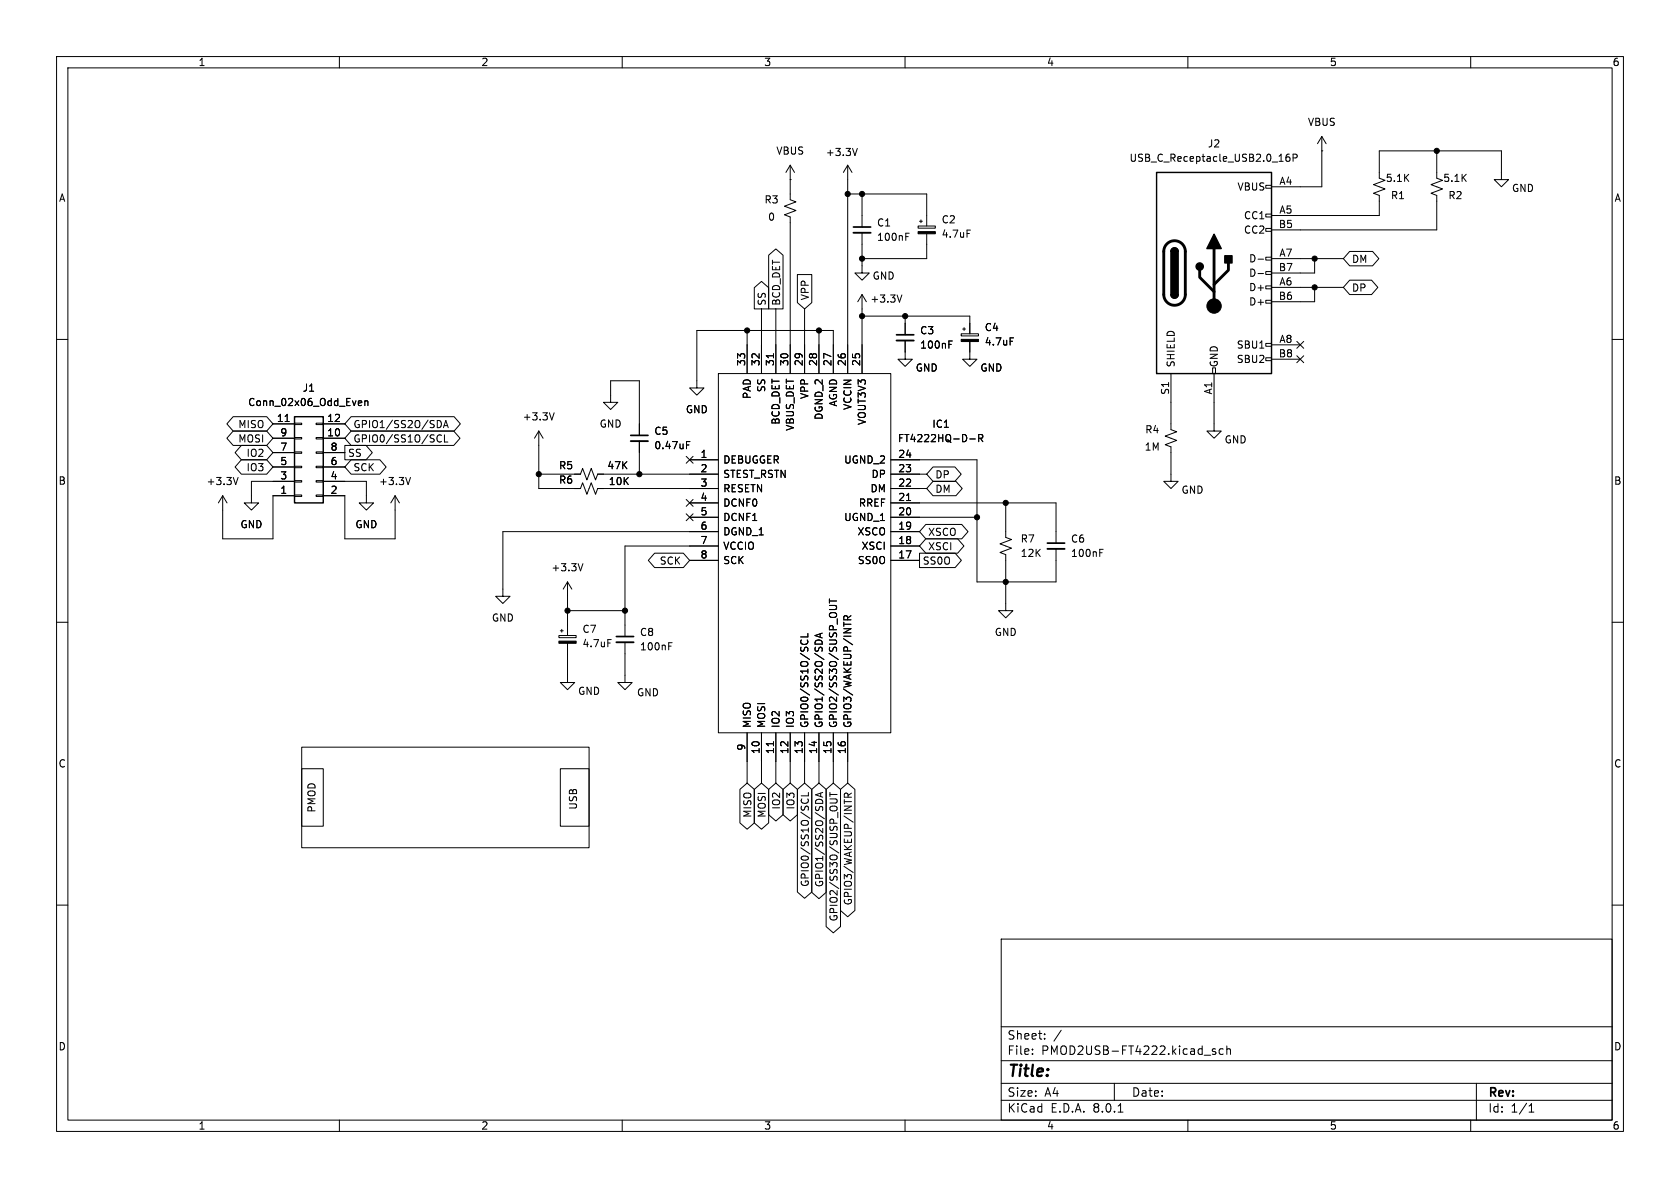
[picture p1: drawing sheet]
<svg xmlns="http://www.w3.org/2000/svg" width="297mm" height="210mm" viewBox="0 0 297 210" stroke-linecap="round" stroke-linejoin="round" font-family="sans-serif">
<g fill="none" stroke="#000" stroke-width=".18">
<path d="M10 10h277v190h-277zM12 12h273v186h-273zM60 10v2M110 10v2M160 10v2M210 10v2M260 10v2M139.7 31.8h.1M139.7 29.2v6.1l1 .4-2 .7 2 .8-2 .8 1 .4v27.6M139.7 29.2l-.8 1.3M139.7 29.2l.8 1.3M149.9 29.2l.7 1.3"/>
<path d="M149.9 29.2v36.8M149.9 29.2l-.8 1.3M149.9 34.3h13.9v5.7M151.6 26.2l-.5 1.3M152.4 34.3v5.8M162.3 40h3.1v.3h-3.1zM162.6 39.1h.5M162.8 38.9v.5M223.8 37.8h1v.6h-1zM223.8 32.8h1v.5h-1zM227.9 27.2l-.3 .1a.86 .86 0 0 0 0 1.2l.4-.1 .1-.4-.3-.3-.3 .1-.2 .2M228.6 27.9h.6l.1-.2v-.3l-.7-.2v1.3"/>
<path d="M233.7 26.7h.1M233.7 24.1v8.9h-8.9M233.7 24.1l-.8 1.3M233.7 24.1l.7 1.3M254 26.7v4.8l1 .4-2 .7 2 .8-2 .8 1 .3v6.1h-29.2M265.4 31.8h-1.2l1.2 1.2 1.3-1.2h-1.3v-5.1h-21.6v4.8l1.1 .4-2.1 .7 2.1 .8-2.1 .8 1 .3v3.6h-19M10 60h2M132.1 58.4v7.6M133.3 50.9l1.3-1.2 1.3 1.2v3.7h-2.6zM134.6 54.6v11.4M135.9 45.1l1.3-1.1 1.2 1.1v9.5h-2.5zM137.2 54.6v11.4"/>
<path d="M141 48.5h2.5v5l-1.3 1.1-1.2-1.1zM142.2 54.6v11.4M144.8 58.4v7.6M152.4 41.1v7.2h1.3l-1.3 1.2-1.3-1.2h1.3M152.4 52.1l.8 1.2M152.4 52.1v13.9M152.4 52.1l-.8 1.2M152.4 55.9h19v3.1M159.4 52.1l-.4 1.3M160 55.9v3.3M160.1 41.8h.5M160.1 41.2h.6"/>
<path d="M163.8 41.3v4.4h-11.4M169.9 59h3.1v.4h-3.1zM170.2 58.2h.5M170.4 57.9v.5M171 40.7h.6M178.6 59.7h.6M222.4 45.8h1M222.4 48.4h1M223.8 53.1h1v.5h-1zM223.8 50.5h1v.6h-1zM223.8 48h1v.5h-1zM223.8 45.5h1v.5h-1z"/>
<path d="M223.8 40.4h1v.5h-1zM224.8 50.8h12.7M224.8 45.7h12.7M232.4 50.8v2.5h-7.6M232.4 45.7v2.6h-7.6M238.6 49.5h3.9l1.1 1.3-1.1 1.3h-3.9l-1.1-1.3zM238.6 44.4h4.1l1.1 1.3-1.1 1.3h-4.1l-1.1-1.3zM285 60h2M41.2 73.7h5.9l1.2 1.2-1.2 1.3h-5.9l-1.1-1.3zM41.2 76.2h5.9l1.2 1.3-1.2 1.2h-5.9l-1.1-1.2zM42.7 78.7h4.4l1.2 1.3-1.2 1.3h-4.4l-1.1-1.3zM48.3 77.5h3.8"/>
<path d="M48.3 74.9h3.8M50.4 74.5h.7M52.1 74.8h1.2v.3h-1.2zM52.1 77.3h1.2v.3h-1.2zM52.1 79.9h1.2v.2h-1.2zM55.9 74.8h1.2v.3h-1.2zM55.9 77.3h1.2v.3h-1.2zM55.9 79.9h1.2v.2h-1.2zM57.1 77.5h3.9M57.1 74.9h3.9M61 78.7h3.7l1.1 1.3-1.1 1.3h-3.7zM62.1 73.7h18.2l1.1 1.2-1.1 1.3h-18.2l-1.1-1.3z"/>
<path d="M62.1 76.2h18.1l1.1 1.3-1.1 1.2h-18.1l-1.1-1.2zM63.5 70.9h.4l.1 .3-.7 .1M63.9 71.6l-.4 .1M64.5 71l.2-.1h.3v.8M64.5 70.9v.8M77.5 76.9h.3l.2 .1M77.6 74.3a.68 .68 0 0 1 .4 .7 .68 .68 0 0 1-.4 .6M78 78l-.2 .1h-.3M78.4 75.6l.4-1.3 .4 1.3M78.5 75.2h.6M78.6 76.9v1.2h.6M95.2 76.2v10.2h7.4l.4-1.1 .8 2.1 .7-2.1 .8 2.1 .4-1h21.3"/>
<path d="M95.2 76.2l.8 1.3M95.2 76.2l-.7 1.3M98 73l-.5 1.2M107.9 71.1h-1.2l1.2 1.3 1.3-1.3h-1.3v-3.8h5.1v9.7M113 78v5.8M121.4 78.7h.4M121.4 78.1h.6M127 66h30.5v63.5h-30.5zM136.7 62.5v.8M147.3 66v-7.6h-24.1v10.2h1.3l-1.3 1.3-1.3-1.3h1.3M160 60.2v3.3h1.3l-1.3 1.3-1.3-1.3h1.3M167.8 60.9h.4"/>
<path d="M167.8 60.3h.6M171.4 60.4v3.1h1.3l-1.3 1.3-1.2-1.3h1.2M171.4 77.6h1M173 77.5l.6-.1 .1-.2v-.3l-.7-.1v1.3M173.3 77.5l.4 .6M207 66v9.9l1 .4-2 .8 2 .8-2 .7 1 .4v6.1h1.3l-1.3 1.3-1.3-1.3h1.3M214.4 65h.5v1h-.5zM214.6 66v10.2h1.3l-1.3 1.3-1.2-1.3h1.2M223.8 63.2h1v.6h-1zM223.8 60.7h1v.5h-1zM224.8 61h5.1M224.8 63.5h5.1"/>
<path d="M229.3 62.9l1.2 1.2M229.3 60.4l1.2 1.2M230.5 62.9l-1.2 1.2M230.5 60.4l-1.2 1.2M39.4 87.6v7.7h8.9v-7.7h3.8M39.4 87.6l-.8 1.3M39.4 87.6l.7 1.3M42.1 84.4l-.4 1.3M42.7 81.3h4.4l1.2 1.3-1.2 1.2h-4.4l-1.1-1.2zM48.3 82.6h3.8M48.3 80h3.8M52.1 82.4h1.2v.3h-1.2z"/>
<path d="M52.1 85h1.2v.2h-1.2zM52.1 87.5h1.2v.3h-1.2zM52.1 85.1h-7.7v3.8h1.3l-1.3 1.3-1.2-1.3h1.2M55.9 82.4h1.2v.3h-1.2zM55.9 85h1.2v.2h-1.2zM55.9 87.5h1.2v.3h-1.2zM57.1 85.1h7.7v3.8h-1.3l1.3 1.3 1.2-1.3h-1.2M57.1 87.6h3.9v7.7h8.8v-7.7M57.1 82.6h3.9M57.1 80h3.9M62.1 81.3h5.1l1.1 1.3-1.1 1.2h-5.1l-1.1-1.2zM69.8 87.6l.8 1.3"/>
<path d="M69.8 87.6l-.7 1.3M72.6 84.4l-.5 1.3M95.2 83.8h7.4l.4-1 .8 2 .7-2 .8 2 .4-1h21.3M103.1 99.6l-.5 1.3M115.7 97.8h5.1l1.1 1.3-1.1 1.2h-5.1l-1.1-1.2zM121.3 88.3l1.2 1.2M121.3 90.8l1.2 1.2M121.3 80.7l1.2 1.2M121.9 81.3h5.1M121.9 99.1h5.1M121.9 91.4h5.1M121.9 88.9h5.1"/>
<path d="M122.5 88.3l-1.2 1.2M122.5 90.8l-1.2 1.2M122.5 80.7l-1.2 1.2M127 94h-38.1v11.4h1.3l-1.3 1.3-1.3-1.3h1.3M127 96.5h-16.5v16M157.5 83.8h6.3M157.5 86.4h6.3M157.5 81.3h15.2v21.6h14v-5.9M157.5 99.1h5.1M157.5 96.5h5.1M157.5 94h5.1M157.5 91.4h15.2"/>
<path d="M157.5 88.9h29.2v7.1M160.3 88.5h.7M162.6 97.8h6.3l1.1 1.3-1.1 1.2h-6.3zM163.7 92.7h6.3l1.1 1.3-1.1 1.3h-6.3l-1.1-1.3zM163.7 95.2h5.6l1.1 1.3-1.1 1.3h-5.6l-1.1-1.3zM164.9 82.5h3.9l1.1 1.3-1.1 1.3h-3.9l-1.1-1.3zM164.9 85.1h4.1l1.1 1.3-1.1 1.2h-4.1l-1.1-1.2zM177.8 88.9v6.1l1 .4-2 .7 2 .8-2 .8 1 .3v10h1.3l-1.3 1.2-1.3-1.2h1.3M194.4 97.7h.4M194.4 97.1h.6M10 110h2M98.8 112.3h3.1v.4h-3.1z"/>
<path d="M99.1 111.5h.5M99.3 111.3v.5M100.3 113.7v7h1.3l-1.3 1.2-1.2-1.2h1.2M100.3 102.9l.8 1.2M100.3 102.9v9.4M100.3 102.9l-.7 1.2M100.3 108h10.2M107.5 113.1h.6M110.5 113.5v7.2h1.3l-1.3 1.2-1.3-1.2h1.3M118.2 114.2h.4M118.2 113.6h.6M141.7 113.1l-.2 .3 .1 .3"/>
<path d="M142.7 113.1l.1 .3v.3M142.8 112v.6h-1.3M144.1 113.6a.68 .68 0 0 1 .6-.5 .68 .68 0 0 1 .7 .5M145 112v.7M145.4 111.9l-1.3 .4 1.3 .5M146.6 107l1.2 .1 .1 .2-.1 .3M146.6 105.9v.7M146.6 106.2h1.3M149.2 110v.7M149.8 109.6v-.6l-.2-.2-.3 .1-.1 .7h1.2M150.4 108.8l-.6 .5M285 110h2"/>
<path d="M53.3 132.1h50.8v17.8h-50.8zM53.3 135.9h3.8v10.2h-3.8zM99.1 135.9h5v10.2h-5zM130.8 139.5l1.3-1.1 1.3 1.1v6l-1.3 1.1-1.3-1.1zM132.1 129.5v8.9M133.3 139.5l1.3-1.1 1.3 1.1v6l-1.3 1.1-1.3-1.1zM134.6 129.5v8.9M135.9 139.5l1.3-1.1 1.2 1.1v4.5l-1.2 1.1-1.3-1.1zM136.7 131.1v.7M137.2 129.5v8.9M138.4 139.5l1.3-1.1 1.3 1.1v4.5l-1.3 1.1-1.3-1.1zM139.7 129.5v8.9"/>
<path d="M141 139.5l1.2-1.1 1.3 1.1v18.2l-1.3 1.1-1.2-1.1zM142.2 129.5v8.9M143.5 139.5l1.3-1.1 1.3 1.1v18.2l-1.3 1.2-1.3-1.2zM144.8 129.5v8.9M146 139.5l1.3-1.1 1.3 1.1v24.3l-1.3 1.1-1.3-1.1zM147.3 129.5v8.9M148.6 139.5l1.3-1.1 1.2 1.1v21.5l-1.2 1.1-1.3-1.1zM149.9 129.5v8.9M10 160h2M141.8 141.2l-.2 .3 .1 .3M142.8 141.2l.1 .3-.1 .3M142.9 140.1v.6h-1.3"/>
<path d="M144.2 141.7a.68 .68 0 0 1 .6-.4 .68 .68 0 0 1 .7 .4M145.1 140.2v.6M145.5 140.1l-1.3 .4 1.3 .4M146.7 141.2l1.2 .1 .1 .2-.1 .3M146.7 140.1v.7M146.7 140.4h1.3M149.3 141.3v.8M149.9 140.9v-.6l-.2-.1-.3 .1-.1 .6h1.2M150.5 140.2l-.6 .4M285 160h2M177 166h108v32h-108zM60 198v2"/>
<path d="M110 198v2M160 198v2M177 194.5h108M177 191.5h108M177 187.5h108M177 181.5h108M182.5 186.3v.1M182.5 185.5v.1M184.7 183.6v.1M184.7 182.8v.1M187.6 182.1l-1.3 2M197 191.5v3"/>
<path d="M197.7 196.6h.8M210 198v2M214.9 185.5l-.4-.1-.2 .2 .1 .2 .5 .2v.3h-.6M216.2 185.5l-.4-.1-.3 .3v.4l.2 .2h.5M216.9 185.5l.2-.1 .4 .1v.9M216.9 184.9v1.5M260 198v2M261 191.5v6.5M270.3 196.6h.9M270.3 195.5l.4-.4v1.5"/>
</g>
<path d="M204.5 30.5h20.3v35.5h-20.3zM207 52.1a.64 .64 0 0 0 .6 .6 .64 .64 0 0 0 .7-.6M207 44.5a.64 .64 0 0 1 .6-.7 .64 .64 0 0 1 .7 .7M52.1 73.7h5v15.2h-5z" fill="none" stroke="#000" stroke-width=".25"/>
<path d="M150.9 41.1h3M111.5 78h3.1M158.5 60.2h3M185.2 97h3M109 113.5h3" fill="none" stroke="#000" stroke-width=".33"/>
<path d="M150.9 40.1h3M158.5 59.2h3M111.5 77h3.1M185.2 96h3M109 112.5h3" fill="none" stroke="#000" stroke-width=".3"/>
<g fill="#000" stroke="#000" stroke-width=".18">
<path d="M162.3 40.9h3.1v.4h-3.1zM169.9 60h3.1v.4h-3.1zM98.8 113.3h3.1v.4h-3.1z"/>
<circle cx="149.9" cy="34.3" r=".46"/>
<circle cx="152.4" cy="34.3" r=".46"/>
<circle cx="254" cy="26.7" r=".46"/>
<circle cx="132.1" cy="58.4" r=".46"/>
<circle cx="144.8" cy="58.4" r=".46"/>
<circle cx="152.4" cy="45.7" r=".46"/>
<circle cx="152.4" cy="55.9" r=".46"/>
<circle cx="160" cy="55.9" r=".46"/>
<circle cx="214.6" cy="54.1" r="1.27"/>
<circle cx="232.4" cy="50.8" r=".46"/>
<circle cx="232.4" cy="45.7" r=".46"/>
<circle cx="95.2" cy="83.8" r=".46"/>
<circle cx="113" cy="83.8" r=".46"/>
<circle cx="172.7" cy="91.4" r=".46"/>
<circle cx="177.8" cy="88.9" r=".46"/>
<circle cx="100.3" cy="108" r=".46"/>
<circle cx="110.5" cy="108" r=".46"/>
<circle cx="177.8" cy="102.9" r=".46"/>
</g>
<path d="M206.3 43.1a1.91 1.91 0 0 1 2.1-.4 1.91 1.91 0 0 1 1.1 1.8v7.6a1.91 1.91 0 0 1-1.9 1.9 1.91 1.91 0 0 1-1.9-1.9v-7.8l.2-.6zM212.1 47.8v1.2l2.5 2.6M214.6 43.9v10.2M217.2 46.5v1.3l-2.6 2.5" fill="none" stroke="#000" stroke-width=".51"/>
<g fill="#000" stroke="#000" stroke-width=".25">
<path d="M207 52.1h1.3a.64 .64 0 0 1-.7 .6 .64 .64 0 0 1-.6-.6zM207 44.5h1.3v7.6h-1.3zM207.2 44a.64 .64 0 0 1 .7-.1 .64 .64 0 0 1 .4 .6h-1.3zM214.6 41.4l1.3 2.5h-2.5zM216.5 45.2h1.3v1.3h-1.3z"/>
<circle cx="212.1" cy="47.1" r=".63"/>
</g>
<text font-size="2.8" x="178" y="190.9">Title:</text>
<g font-size="2.1">
<text x="178" y="184">Sheet:</text>
<text x="178" y="186.7">File:</text>
<text x="184.1" y="186.7">PMOD2USB-FT4222.kicad_sch</text>
<text x="178" y="196.9">KiCad</text>
<text x="178" y="194.1">Size:</text>
<text x="184.7" y="194.1">A4</text>
<text x="185.7" y="196.9">E.D.A.</text>
<text x="193.3" y="196.9">8.0.1</text>
<text x="200" y="194.1">Date:</text>
<text x="263" y="194.3">Rev:</text>
<text x="263" y="196.9">Id:</text>
<text x="267.1" y="196.9">1/1</text>
</g>
<g font-size="1.8">
<text x="35" y="11.9">1</text>
<text x="85" y="11.9">2</text>
<text x="135" y="11.9">3</text>
<text x="185" y="11.9">4</text>
<text x="235" y="11.9">5</text>
<text x="285" y="11.9">6</text>
<text x="231.1" y="22.5">VBUS</text>
<text x="137.1" y="27.5">VBUS</text>
<text x="145.9" y="27.8">+3.3V</text>
<text x="199.6" y="28.8">USB_C_Receptacle_USB2.0_16P</text>
<text x="213.4" y="26.3">J2</text>
<text x="10.3" y="35.9">A</text>
<text x="218.7" y="33.9">VBUS</text>
<text x="226.1" y="32.8">A4</text>
<text x="244.9" y="32.4">5.1K</text>
<text x="245.8" y="35.4">R1</text>
<text x="255.1" y="32.4">5.1K</text>
<text x="256" y="35.4">R2</text>
<text x="267.2" y="34.1">GND</text>
<text x="285.3" y="35.9">A</text>
<text x="135.1" y="36.2">R3</text>
<text x="135.7" y="39.2">0</text>
<text x="154.9" y="40.2">C1</text>
<text x="166.4" y="39.7">C2</text>
<text x="219.8" y="39">CC1</text>
<text x="219.8" y="41.5">CC2</text>
<text x="226" y="40.4">B5</text>
<text x="226.1" y="37.8">A5</text>
<text x="154.9" y="42.8">100nF</text>
<text x="166.4" y="42.2">4.7uF</text>
<text x="220.7" y="46.6">D-</text>
<text x="226.1" y="45.5">A7</text>
<text x="238.9" y="46.7">DM</text>
<text x="143.2" y="53.2" transform="rotate(-90 143.2 53.2)">VPP</text>
<text x="153.8" y="53.7">+3.3V</text>
<text x="154.2" y="49.6">GND</text>
<text x="220.7" y="51.7">D+</text>
<text x="220.7" y="49.1">D-</text>
<text x="226" y="53.1">B6</text>
<text x="226" y="48">B7</text>
<text x="226.1" y="50.5">A6</text>
<text x="238.9" y="51.8">DP</text>
<text x="135.6" y="54.1" transform="rotate(-90 135.6 54.1)">SS</text>
<text x="138.1" y="54.1" transform="rotate(-90 138.1 54.1)">BCD_DET</text>
<text x="162.6" y="59.3">C3</text>
<text x="174" y="58.7">C4</text>
<text x="220.7" y="54.2">D+</text>
<text x="131.8" y="64.8" transform="rotate(-90 131.8 64.8)">33</text>
<text x="134.4" y="64.8" transform="rotate(-90 134.4 64.8)">32</text>
<text x="136.9" y="64.8" transform="rotate(-90 136.9 64.8)">31</text>
<text x="139.4" y="64.8" transform="rotate(-90 139.4 64.8)">30</text>
<text x="142" y="64.8" transform="rotate(-90 142 64.8)">29</text>
<text x="144.5" y="64.8" transform="rotate(-90 144.5 64.8)">28</text>
<text x="147.1" y="64.8" transform="rotate(-90 147.1 64.8)">27</text>
<text x="149.6" y="64.8" transform="rotate(-90 149.6 64.8)">26</text>
<text x="152.1" y="64.8" transform="rotate(-90 152.1 64.8)">25</text>
<text x="161.8" y="65.9">GND</text>
<text x="162.6" y="61.8">100nF</text>
<text x="173.2" y="65.9">GND</text>
<text x="174" y="61.3">4.7uF</text>
<text x="207.9" y="65" transform="rotate(-90 207.9 65)">SHIELD</text>
<text x="215.5" y="65" transform="rotate(-90 215.5 65)">GND</text>
<text x="218.6" y="61.8">SBU1</text>
<text x="218.6" y="64.4">SBU2</text>
<text x="226" y="63.2">B8</text>
<text x="226.1" y="60.7">A8</text>
<text x="43.8" y="72">Conn_02x06_Odd_Even</text>
<text x="53.4" y="69.4">J1</text>
<text x="132.9" y="70.6" transform="rotate(-90 132.9 70.6)">PAD</text>
<text x="135.5" y="69.4" transform="rotate(-90 135.5 69.4)">SS</text>
<text x="143.1" y="70.6" transform="rotate(-90 143.1 70.6)">VPP</text>
<text x="148.2" y="72" transform="rotate(-90 148.2 72)">AGND</text>
<text x="206.8" y="69.9" transform="rotate(-90 206.8 69.9)">S1</text>
<text x="214.4" y="69.8" transform="rotate(-90 214.4 69.8)">A1</text>
<text x="42" y="75.9">MISO</text>
<text x="48.9" y="74.7">11</text>
<text x="49.5" y="77.2">9</text>
<text x="57.7" y="77.2">10</text>
<text x="57.7" y="74.7">12</text>
<text x="62.4" y="75.9">GPIO1/SS2O/SDA</text>
<text x="92.3" y="74.5">+3.3V</text>
<text x="105.9" y="75.8">GND</text>
<text x="115.6" y="77.1">C5</text>
<text x="121.2" y="73.3">GND</text>
<text x="138" y="75.2" transform="rotate(-90 138 75.2)">BCD_DET</text>
<text x="140.6" y="76.3" transform="rotate(-90 140.6 76.3)">VBUS_DET</text>
<text x="145.6" y="74.3" transform="rotate(-90 145.6 74.3)">DGND_2</text>
<text x="150.7" y="72.6" transform="rotate(-90 150.7 72.6)">VCCIN</text>
<text x="153.3" y="75.2" transform="rotate(-90 153.3 75.2)">VOUT3V3</text>
<text x="164.7" y="75.8">IC1</text>
<text x="202.4" y="76.8">R4</text>
<text x="42" y="78.4">MOSI</text>
<text x="43.5" y="83.5">IO3</text>
<text x="43.5" y="81">IO2</text>
<text x="49.5" y="82.3">5</text>
<text x="49.5" y="79.8">7</text>
<text x="58.3" y="82.3">6</text>
<text x="58.3" y="79.8">8</text>
<text x="61.4" y="81">SS</text>
<text x="62.4" y="78.4">GPIO0/SS1O/SCL</text>
<text x="62.4" y="83.5">SCK</text>
<text x="98.7" y="83.2">R5</text>
<text x="107.3" y="83.2">47K</text>
<text x="115.6" y="79.6">0.47uF</text>
<text x="123.8" y="81">1</text>
<text x="123.8" y="83.6">2</text>
<text x="127.8" y="82.1">DEBUGGER</text>
<text x="149.1" y="82.1">UGND_2</text>
<text x="158.6" y="78.4">FT4222HQ-D-R</text>
<text x="158.7" y="83.6">23</text>
<text x="158.7" y="81">24</text>
<text x="202.3" y="79.9">1M</text>
<text x="216.4" y="78.6">GND</text>
<text x="10.3" y="85.9">B</text>
<text x="36.4" y="86">+3.3V</text>
<text x="49.5" y="87.4">1</text>
<text x="49.5" y="84.8">3</text>
<text x="58.3" y="87.4">2</text>
<text x="58.3" y="84.8">4</text>
<text x="66.9" y="86">+3.3V</text>
<text x="98.7" y="85.7">R6</text>
<text x="107.5" y="86">10K</text>
<text x="123.8" y="86.1">3</text>
<text x="123.8" y="88.6">4</text>
<text x="127.8" y="84.7">STEST_RSTN</text>
<text x="127.8" y="87.2">RESETN</text>
<text x="127.8" y="89.8">DCNF0</text>
<text x="151.7" y="89.8">RREF</text>
<text x="153.8" y="87.2">DM</text>
<text x="154" y="84.7">DP</text>
<text x="158.7" y="88.6">21</text>
<text x="158.7" y="86.1">22</text>
<text x="165.3" y="84.8">DP</text>
<text x="165.3" y="87.3">DM</text>
<text x="208.8" y="87.5">GND</text>
<text x="285.3" y="85.9">B</text>
<text x="42.4" y="93.6">GND</text>
<text x="62.7" y="93.6">GND</text>
<text x="123.8" y="91.2">5</text>
<text x="123.8" y="93.7">6</text>
<text x="127.8" y="92.3">DCNF1</text>
<text x="127.8" y="94.8">DGND_1</text>
<text x="149.1" y="92.3">UGND_1</text>
<text x="151.5" y="94.8">XSCO</text>
<text x="158.7" y="93.7">19</text>
<text x="158.7" y="91.2">20</text>
<text x="164" y="94.9">XSCO</text>
<text x="97.4" y="101.2">+3.3V</text>
<text x="116.5" y="100">SCK</text>
<text x="123.8" y="96.3">7</text>
<text x="123.8" y="98.8">8</text>
<text x="127.8" y="97.4">VCCIO</text>
<text x="127.8" y="99.9">SCK</text>
<text x="151.6" y="99.9">SS0O</text>
<text x="152.2" y="97.4">XSCI</text>
<text x="158.7" y="98.8">17</text>
<text x="158.7" y="96.3">18</text>
<text x="163" y="100">SS0O</text>
<text x="164" y="97.5">XSCI</text>
<text x="180.3" y="96.1">R7</text>
<text x="180.3" y="98.7">12K</text>
<text x="189.2" y="96.1">C6</text>
<text x="189.2" y="98.7">100nF</text>
<text x="86.9" y="110.1">GND</text>
<text x="102.9" y="112.1">C7</text>
<text x="113" y="112.6">C8</text>
<text x="175.8" y="112.6">GND</text>
<text x="102.9" y="114.6">4.7uF</text>
<text x="113" y="115.2">100nF</text>
<text x="102.1" y="123">GND</text>
<text x="112.5" y="123.3">GND</text>
<text x="132.9" y="128.8" transform="rotate(-90 132.9 128.8)">MISO</text>
<text x="135.5" y="128.8" transform="rotate(-90 135.5 128.8)">MOSI</text>
<text x="138" y="128.8" transform="rotate(-90 138 128.8)">IO2</text>
<text x="140.6" y="128.8" transform="rotate(-90 140.6 128.8)">IO3</text>
<text x="143.1" y="128.8" transform="rotate(-90 143.1 128.8)">GPIO0/SS1O/SCL</text>
<text x="145.6" y="128.8" transform="rotate(-90 145.6 128.8)">GPIO1/SS2O/SDA</text>
<text x="148.2" y="128.8" transform="rotate(-90 148.2 128.8)">GPIO2/SS3O/SUSP_OUT</text>
<text x="150.7" y="128.8" transform="rotate(-90 150.7 128.8)">GPIO3/WAKEUP/INTR</text>
<text x="10.3" y="135.9">C</text>
<text x="131.8" y="132.8" transform="rotate(-90 131.8 132.8)">9</text>
<text x="134.4" y="133.4" transform="rotate(-90 134.4 133.4)">10</text>
<text x="136.9" y="133.4" transform="rotate(-90 136.9 133.4)">11</text>
<text x="139.4" y="133.4" transform="rotate(-90 139.4 133.4)">12</text>
<text x="142" y="133.4" transform="rotate(-90 142 133.4)">13</text>
<text x="144.5" y="133.4" transform="rotate(-90 144.5 133.4)">14</text>
<text x="147.1" y="133.4" transform="rotate(-90 147.1 133.4)">15</text>
<text x="149.6" y="133.4" transform="rotate(-90 149.6 133.4)">16</text>
<text x="285.3" y="135.9">C</text>
<text x="56" y="143.7" transform="rotate(-90 56 143.7)">PMOD</text>
<text x="102.2" y="143.2" transform="rotate(-90 102.2 143.2)">USB</text>
<text x="138.1" y="143.2" transform="rotate(-90 138.1 143.2)">IO2</text>
<text x="140.7" y="143.2" transform="rotate(-90 140.7 143.2)">IO3</text>
<text x="133" y="144.7" transform="rotate(-90 133 144.7)">MISO</text>
<text x="135.6" y="144.7" transform="rotate(-90 135.6 144.7)">MOSI</text>
<text x="143.2" y="156.9" transform="rotate(-90 143.2 156.9)">GPIO0/SS1O/SCL</text>
<text x="145.7" y="156.9" transform="rotate(-90 145.7 156.9)">GPIO1/SS2O/SDA</text>
<text x="150.8" y="160.1" transform="rotate(-90 150.8 160.1)">GPIO3/WAKEUP/INTR</text>
<text x="148.3" y="163" transform="rotate(-90 148.3 163)">GPIO2/SS3O/SUSP_OUT</text>
<text x="10.3" y="185.9">D</text>
<text x="285.3" y="185.9">D</text>
<text x="35" y="199.9">1</text>
<text x="85" y="199.9">2</text>
<text x="135" y="199.9">3</text>
<text x="185" y="199.9">4</text>
<text x="235" y="199.9">5</text>
<text x="285" y="199.9">6</text>
</g>
</svg>
